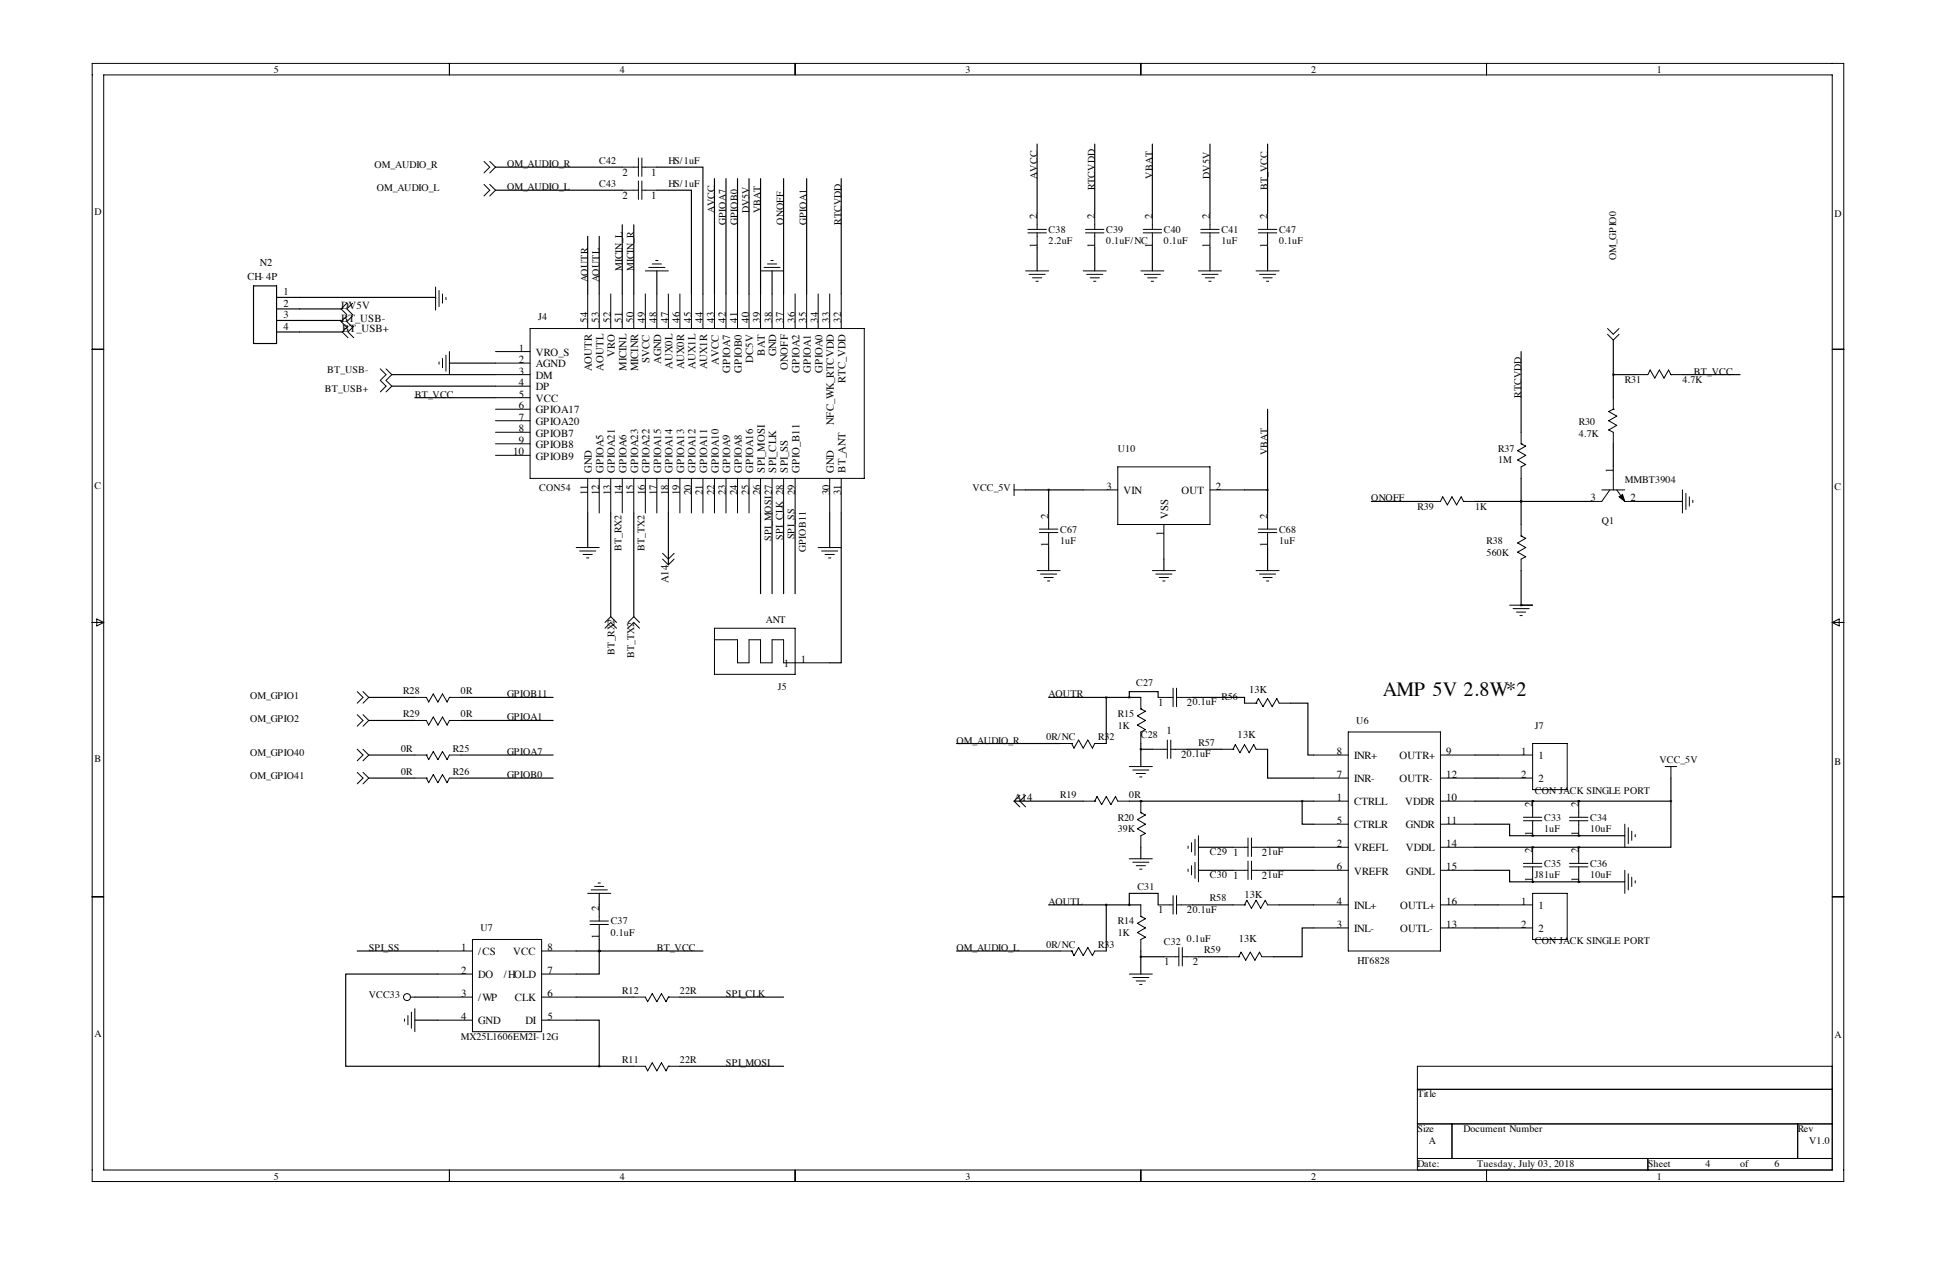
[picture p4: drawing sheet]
<svg xmlns="http://www.w3.org/2000/svg" width="432mm" height="279mm" viewBox="0 0 432 279" stroke-linecap="round" stroke-linejoin="round" font-family="sans-serif">
<g fill="none" stroke="#000" stroke-width=".22">
<path d="M20.3 14h386.1v246.3h-386.1zM22.9 16.5h381v241.3h-381zM99.1 14v2.5M175.3 14v2.5M251.5 14v2.5M327.7 14v2.5M106.7 35.6l1.2 1.2-1.2 1.3M107.9 35.6l1.3 1.2-1.3 1.3M137.2 36.8h3.5M140.7 34.8v4.1M140.7 39.9v4M141.5 34.8v4.1"/>
<path d="M141.5 39.9v4M141.5 36.8h3.3M106.7 40.6l1.2 1.3-1.2 1.3M107.9 40.6l1.3 1.3-1.3 1.3M137.2 41.9h3.5M141.5 41.9h3.3M142.2 59.7h5.1M143 58.9h3.6M143.8 58.2h2M144.5 57.4h.5M167.6 59.7h5.1M168.4 58.9h3.6"/>
<path d="M169.2 58.2h2M169.9 57.4h.5M226.1 59.7h5M226.6 51.3h4M226.6 50.5h4M228.6 47v3.5M228.6 51.3v3.3M238.8 59.7h5M239.3 51.3h4M239.3 50.5h4M241.3 47v3.5M241.3 51.3v3.3"/>
<path d="M251.5 59.7h5M252 51.3h4M252 50.5h4M254 47v3.5M254 51.3v3.3M264.2 59.7h5M264.7 51.3h4M264.7 50.5h4M266.7 47v3.5M266.7 51.3v3.3M276.9 59.7h5M277.4 51.3h4"/>
<path d="M277.4 50.5h4M279.4 47v3.5M279.4 51.3v3.3M20.3 77h2.6M76.5 69.6l-1.3 1.3 1.3 1.2M76.5 66.8l-1.3 1.3 1.3 1.2M76.7 71.9l-1.3 1.3 1.3 1.2M77.7 69.6l-1.2 1.3 1.2 1.2M77.7 66.8l-1.2 1.3 1.2 1.2M78 71.9l-1.3 1.3 1.3 1.2M96 63.2v5.1M96.8 64v3.6"/>
<path d="M96.8 79.8v.5M97.5 64.8v2M97.5 79v2M98.3 65.5v.5M98.3 78.2v3.6M99.1 77.5v5M109.2 77.5h7.6M116.8 72.4h73.7v33h-73.7zM129.5 64.8v7.6M132.1 64.8v7.6M134.6 64.8v7.6M137.2 64.8v7.6"/>
<path d="M139.7 64.8v7.6M142.2 64.8v7.6M144.8 64.8v7.6M147.3 64.8v7.6M149.9 64.8v7.6M152.4 64.8v7.6M154.9 64.8v7.6M157.5 64.8v7.6M160 64.8v7.6M162.6 64.8v7.6M165.1 64.8v7.6M167.6 64.8v7.6"/>
<path d="M170.2 64.8v7.6M172.7 64.8v7.6M175.3 64.8v7.6M177.8 64.8v7.6M180.3 64.8v7.6M182.9 64.8v7.6M185.4 64.8v7.6M226.8 60.5h3.6M227.6 61.2h2M228.3 62h.6M239.5 60.5h3.6M240.3 61.2h2"/>
<path d="M241 62h.6M252.2 60.5h3.6M253 61.2h2M253.7 62h.6M264.9 60.5h3.6M265.7 61.2h2M266.4 62h.6M277.6 60.5h3.6M278.4 61.2h2M279.1 62h.6M354.3 73.7l1.3 1.2 1.3-1.2M354.3 72.4l1.3 1.3 1.3-1.3"/>
<path d="M403.9 77h2.5M83.8 81.3l1.3 1.2-1.3 1.3 1.3 1.3-1.3 1.3M85.1 81.3l1.3 1.2-1.3 1.3 1.3 1.3-1.3 1.3M109.2 82.5h7.6M109.2 80h7.6M109.2 85.1h7.6M109.2 87.6h7.6M109.2 90.2h7.6M109.2 92.7h7.6M109.2 95.2h7.6M109.2 97.8h7.6M335.3 97.8h.1"/>
<path d="M335.3 97.8l1 .5-1.8 1 1.8 1-1.8 1 1.8 1.1-1 .5v2.5M335.3 95.2v2.6M355.6 90.2h.1M355.6 87.6v2.6M355.6 90.2l-1 .5 1.8 1-1.8 1 1.8 1-1.8 1 1 .5v2.6M360.7 82.5h2.5l.5-1 1 1.8 1.1-1.8 1 1.8 1-1.8 .5 1M368.3 82.5h.1M368.3 82.5h2.5M109.2 100.3h7.6M129.5 105.4v7.6M132.1 105.4v7.6M134.6 105.4v7.6"/>
<path d="M137.2 105.4v7.6M139.7 105.4v7.6M142.2 105.4v7.6M144.8 105.4v7.6M147.3 105.4v7.6M149.9 105.4v7.6M152.4 105.4v7.6M154.9 105.4v7.6M157.5 105.4v7.6M160 105.4v7.6M162.6 105.4v7.6M165.1 105.4v7.6"/>
<path d="M167.6 105.4v7.6M170.2 105.4v7.6M172.7 105.4v7.6M175.3 105.4v7.6M182.9 105.4v7.6M185.4 105.4v7.6M223.5 107.9h2.6M223.5 106.7v2.5M229.1 117.3h4.1M229.1 116.6h4.1M231.1 113v3.6M231.1 117.3v3.4"/>
<path d="M238.8 107.9h7.6M246.4 102.9h20.3v12.7h-20.3zM256.5 115.6v7.6M266.7 107.9h7.6M277.4 117.3h4M277.4 116.6h4M279.4 113v3.6M279.4 117.3v3.4M315 110.5h2.5l.5-1 1 1.8 1-1.8 1.1 1.8 1-1.8 .5 1M322.6 110.5h.1M322.6 110.5h2.5M335.3 118.1h.1"/>
<path d="M335.3 115.6v2.5M335.3 118.1l1 .5-1.8 1 1.8 1.1-1.8 1 1.8 1-1 .5v2.5M353.1 107.9h5M354.8 107.9l-1.7 2.6h-2.6M355.6 102.9v5M356.4 107.9l1.7 2.6h2.6M370.8 107.9v5.1M371.6 108.7v3.6M372.4 109.5v2M373.1 110.2v.5M20.3 137.2h2.6M21.3 136.4l1.6 .8-1.6 .7z"/>
<path d="M127 120.7h5.1M127.8 121.4h3.5M128.5 122.2h2.1M129.3 122.9h.5M133.3 137.2l1.3-1.3 1.3 1.3M133.3 138.4l1.3-1.2 1.3 1.2M138.4 137.2l1.3-1.3 1.3 1.3M138.4 138.4l1.3-1.2 1.3 1.2M146 121.9l1.3 1.3 1.3-1.3M146 123.2l1.3 1.3 1.3-1.3M157.5 138.4h17.8v10.2h-17.8zM180.3 120.7h5.1"/>
<path d="M181.1 121.4h3.6M181.9 122.2h2M182.6 122.9h.5M228.6 125.7h5.1M229.4 126.5h3.5M230.1 127.3h2.1M230.9 128h.5M254 125.7h5.1M254.8 126.5h3.5M255.5 127.3h2.1M256.3 128h.5M276.9 125.7h5"/>
<path d="M277.6 126.5h3.6M278.4 127.3h2M279.1 128h.6M332.7 133.3h5.1M333.5 134.1h3.6M334.3 134.9h2M335 135.6h.5M403.9 137.2h2.5M403.9 137.2l1.5-.8v1.5zM78.7 152.4l1.3 1.3-1.3 1.2M78.7 157.5l1.3 1.3-1.3 1.2M80 152.4l1.3 1.3-1.3 1.2"/>
<path d="M80 157.5l1.3 1.3-1.3 1.2M91.4 158.8h2.6l.5 1 1-1.8 1 1.8 1-1.8 1.1 1.8 .5-1M91.4 153.7h2.6l.5 1 1-1.8 1 1.8 1-1.8 1.1 1.8 .5-1M99.1 158.8h.1M99.1 153.7h.1M99.1 158.8h2.5M99.1 153.7h2.5M157.5 141h5.1v5h2.5v-5h2.5v5h2.6v-5h2.5v5h10.2M251.5 156.2h.1M251.5 153.7v2.5M251.5 156.2l1 .5-1.8 1 1.8 1.1-1.8 1 1.8 1-1 .5v2.5M255.3 153.7h3.3"/>
<path d="M258.6 151.6v4.1M259.3 153.7h3.6M259.3 151.6v4.1M274.3 154.9h2.6M276.9 154.9h.1M276.9 154.9l.5-1 1 1.8 1-1.8 1 1.8 1-1.8 .5 1h2.6M78.7 165.1l1.3 1.3-1.3 1.2M78.7 170.2l1.3 1.2-1.3 1.3M80 165.1l1.3 1.3-1.3 1.2M80 170.2l1.3 1.2-1.3 1.3M91.4 166.4h2.6M91.4 171.4h2.6"/>
<path d="M94 166.4h.1M94 171.4h.1M94 166.4l.5 1 1-1.8 1 1.8 1-1.8 1.1 1.8 .5-1h2.5M94 171.4l.5 1.1 1-1.8 1 1.8 1-1.8 1.1 1.8 .5-1.1h2.5M224.8 175.3l-1.3 1.2 1.3 1.3M226.1 175.3l-1.3 1.2 1.3 1.3M233.7 163.8h2.5M236.2 163.8h.1M236.2 163.8l.5 1 1-1.7 1.1 1.7 1-1.7 1 1.7 .5-1h2.5M238.8 176.5h2.5M241.3 176.5h.1M241.3 176.5l.5-1 1 1.8 1-1.8 1.1 1.8 1-1.8 .5 1h2.5"/>
<path d="M248.9 168.9h5.1M249.7 169.7h3.5M250.4 170.4h2.1M251.2 171.2h.5M251.5 179.1h.1M251.5 176.5v2.6M251.5 179.1l1 .5-1.8 1 1.8 1-1.8 1 1.8 1-1 .5v2.6M254 165.1h3.3M257.3 163.1v4M258.1 165.1h3.5M258.1 163.1v4M269.2 165.1h2.6"/>
<path d="M271.8 165.1h.1M271.8 165.1l.5-1 1 1.8 1-1.8 1 1.8 1.1-1.8 .5 1h2.5M289.6 166.4h7.6M289.6 171.4h7.6M289.6 176.5h7.6M297.2 161.3h20.3v48.2h-20.3zM317.5 166.4h7.6M317.5 171.4h7.6M317.5 176.5h7.6M330.2 166.4h7.6M330.2 171.4h7.6M337.8 163.8h7.6v10.2h-7.6z"/>
<path d="M337.8 176.5v3.6M348 176.5v3.6M367 168.9h2.6M368.3 168.9v2.5M20.3 197.6h2.6M129.5 196.8h5.1M130.3 196.1h3.6M131.1 195.3h2M131.8 194.6h.5M132.1 199.4v3.5M248.9 189.2h5.1M249.7 190h3.5"/>
<path d="M250.4 190.8h2.1M251.2 191.5h.5M251.5 199.4v2.5M255.3 199.4h3.3M258.6 197.4v4M259.3 199.4h3.6M259.3 197.4v4M261.9 186.4v.5M261.9 191.5v.5M262.6 185.7v2M262.6 190.8v2M263.4 184.9v3.6"/>
<path d="M263.4 190v3.5M264.2 184.1v10.2M271.8 186.7h3.3M271.8 191.8h3.3M271.8 199.4h2.5M274.3 199.4h.1M274.3 199.4l.5-1 1 1.8 1.1-1.8 1 1.8 1-1.8 .5 1h2.5M275.1 184.7v4M275.1 189.7v4.1M275.8 186.7h3.6M275.8 191.8h3.6M275.8 184.7v4"/>
<path d="M275.8 189.7v4.1M289.6 181.6h7.6M289.6 186.7h7.6M289.6 191.8h7.6M289.6 199.4h7.6M317.5 181.6h7.6M317.5 186.7h7.6M317.5 191.8h7.6M317.5 199.4h7.6M330.2 199.4h7.6M335.8 180.8h4.1M335.8 180.1h4.1"/>
<path d="M335.8 191h4.1M335.8 190.2h4.1M337.8 180.8v3.3M337.8 186.7v3.5M337.8 191v3.3M337.8 196.8h7.6v10.2h-7.6zM345.9 180.8h4.1M345.9 180.1h4.1M345.9 191h4.1M345.9 190.2h4.1M348 180.8v3.3M348 186.7v3.5"/>
<path d="M348 191v3.3M358.1 181.6v5.1M358.1 191.8v5M358.9 182.4v3.5M358.9 192.5v3.6M359.7 183.1v2.1M359.7 193.3v2M360.4 183.9v.5M360.4 194.1v.5M403.9 197.6h2.5M90.4 219.7h1M96.5 209.5h7.6"/>
<path d="M96.5 214.6h7.6M96.5 219.7h7.6M104.1 207h15.3v20.3h-15.3zM119.4 209.5h7.6M119.4 214.6h7.6M119.4 219.7h7.6M130 203.7h4.1M130 202.9h4.1M132.1 203.7v3.3M139.7 219.7h2.5l.5 1 1.1-1.8 1 1.8 1-1.8 1 1.8 .5-1M147.3 219.7h.1M147.3 219.7h2.6"/>
<path d="M233.7 209.5h2.5M236.2 209.5h.1M236.2 209.5l.5 1.1 1-1.8 1.1 1.8 1-1.8 1 1.8 .5-1.1h2.5M248.9 214.6h5.1M249.7 215.4h3.5M250.4 216.2h2.1M251.2 216.9h.5M251.5 201.9h.1M251.5 201.9l1 .5-1.8 1.1 1.8 1-1.8 1 1.8 1-1 .5v2.5M256.5 210.8h3.3M259.8 208.8v4.1M260.6 210.8h3.6"/>
<path d="M260.6 208.8v4.1M270.5 210.8h2.5M273 210.8h.1M273 210.8l.6-1 1 1.8 1-1.8 1 1.8 1-1.8 .5 1h2.6M289.6 204.5h7.6M317.5 204.5h7.6M330.2 204.5h7.6M89.2 224.5v.5M89.9 223.8v2M90.7 223v3.6M91.4 222.2v5.1M96.5 224.8h7.6"/>
<path d="M119.4 224.8h7.6M139.7 234.9h2.5l.5 1.1 1.1-1.8 1 1.8 1-1.8 1 1.8 .5-1.1M147.3 234.9h.1M147.3 234.9h2.6M403.9 234.9h-91.5v22.9M99.1 257.8v2.5M175.3 257.8v2.5M251.5 257.8v2.5M312.4 240h91.5M312.4 247.6h91.5M312.4 255.3h91.5M320 247.6v7.7"/>
<path d="M327.7 257.8v2.5M363.2 255.3v2.5M396.2 247.6v7.7"/>
<circle cx="89.7" cy="219.7" r=".76"/>
</g>
<path d="M356.9 109.5l.7-.5 .5 1.5z" fill="#000" stroke="#000" stroke-width=".22"/>
<g fill="none" stroke="#000" stroke-width=".25">
<path d="M109.2 36.8h28M144.8 36.8h10.1v28M157.5 39.4v25.4M160 39.4v25.4M162.6 39.4v25.4M165.1 39.4v25.4M167.6 39.4v25.4M172.7 39.4v25.4M177.8 39.4v25.4M185.4 39.4v25.4M228.6 31.8v15.2M241.3 31.8v15.2"/>
<path d="M254 31.8v15.2M266.7 31.8v15.2M279.4 31.8v15.2M109.2 41.9h28M129.5 52.1v12.7M132.1 52.1v12.7M137.2 49.5v15.3M139.7 49.5v15.3M144.8 41.9h7.6v22.9M144.8 59.7v5.1M170.2 59.7v5.1M228.6 54.6v5.1"/>
<path d="M241.3 54.6v5.1M254 54.6v5.1M266.7 54.6v5.1M279.4 54.6v5.1M55.9 63h5.1v12.7h-5.1zM61 70.6h14.2v.3M61 65.5h35v.3M61 68.1h14.2M61 73.2h14.4M335.3 77.5v17.7M355.6 74.9v12.7M86.4 82.5h22.8"/>
<path d="M86.4 85.1h22.8M91.4 87.6h17.8M99.1 80h10.1M279.4 90.2v22.8M355.6 97.8v5.1M355.6 82.5h5.1M370.8 82.5h12.7M129.5 113v7.7M134.6 113v22.9M139.7 113v22.9M147.3 113v11.5M167.6 113v17.8"/>
<path d="M170.2 113v17.8M172.7 113v17.8M175.3 113v17.8M182.9 113v7.7M185.4 113v33h-2.5M226.1 107.9h12.7M231.1 107.9v5.1M274.3 107.9h5.1M302.3 110.5h12.7M325.1 110.5h25.4M335.3 110.5h.1M335.3 105.4v10.2"/>
<path d="M360.7 110.5h10.1M231.1 120.7v5M256.5 123.2v2.5M279.4 120.7v5M335.3 133.3h.1M335.3 125.7v7.6M335.3 133.3h2.5M81.3 158.8h10.1M81.3 153.7h10.1M101.6 158.8h20.3M101.6 153.7h20.3M231.1 153.7h20.4"/>
<path d="M243.8 153.7v10.1M248.9 153.7v-1.3h6.4v1.3M262.9 153.7h11.4v1.2M284.5 154.9h3.8v11.5h1.3M81.3 171.4h10.1M81.3 166.4h10.1M101.6 171.4h20.3M101.6 166.4h20.3M210.8 163.8h22.9M223.5 176.5h15.3M248.9 176.5h40.7M251.5 176.5h.1"/>
<path d="M251.5 163.8v5.1M251.5 165.1h2.5M261.6 165.1h7.6M279.4 165.1v6.3h10.2M287 176.5v5.1h2.6M325.1 171.4h5.1M325.1 166.4h5.1M325.1 176.5h43.2M337.8 176.5h.1M348 176.5h.1M368.3 176.5v10.2h-20.3M368.3 171.4v5.1"/>
<path d="M132.1 196.8v2.6M231.1 199.4h20.4M243.8 199.4v10.1M248.9 199.4v-2.6h6.4v2.6M251.5 186.7v2.5M262.9 199.4h8.9M264.2 191.8h7.6M264.2 186.7h7.6M279.4 191.8h10.2M279.4 186.7h10.2M281.9 199.4h7.7M325.1 191.8h7.6v2.5h5.1"/>
<path d="M325.1 181.6h7.6v2.5h5.1M325.1 199.4h5.1M325.1 186.7h22.9M337.8 194.3h.1M337.8 186.7h.1M337.8 184.1h.1M337.8 194.3h20.3M337.8 184.1h20.3M348 194.3h.1M348 186.7h.1M348 184.1h.1M78.7 209.5h17.8"/>
<path d="M91.4 219.7h5.1M96.5 214.6h-20.3v20.3h55.9M127 219.7h12.7M127 209.5h27.9M132.1 209.5v5.1h-5.1M132.1 209.5h.1M132.1 207v2.5M149.9 219.7h22.8M210.8 209.5h22.9M251.5 209.5v5.1M251.5 210.8h5M264.2 210.8h6.3"/>
<path d="M289.6 204.5h-2.6v6.3h-6.3M325.1 204.5h5.1M91.4 224.8h5.1M127 224.8h5.1v10.1M132.1 234.9h7.6M149.9 234.9h22.8"/>
</g>
<path d="M251.4 176.5a.05 .05 0 0 0 .1 0 .05 .05 0 0 0-.1 0zM243.8 199.4a.05 .05 0 0 0 .1 0 .05 .05 0 0 0-.1 0zM243.8 153.7a.05 .05 0 0 0 .1 0 .05 .05 0 0 0-.1 0zM231.1 108a.05 .05 0 0 0 .1 0 .05 .05 0 0 0-.1 0zM251.4 165.1a.05 .05 0 0 0 .1 0 .05 .05 0 0 0-.1 0zM251.4 210.8a.05 .05 0 0 0 .1 0 .05 .05 0 0 0-.1 0z" fill="#000" stroke="#000" stroke-width=".51"/>
<text font-size="4.4" x="304.8" y="153.4">AMP 5V 2.8W*2</text>
<g font-size="2.4">
<text x="137.2" y="38.7">2</text>
<text x="143.5" y="38.7">1</text>
<text x="137.2" y="43.8">2</text>
<text x="143.5" y="43.8">1</text>
<text x="228.6" y="48.3" transform="rotate(-90 228.6 48.3)">2</text>
<text x="241.3" y="48.3" transform="rotate(-90 241.3 48.3)">2</text>
<text x="254" y="48.3" transform="rotate(-90 254 48.3)">2</text>
<text x="266.7" y="48.3" transform="rotate(-90 266.7 48.3)">2</text>
<text x="279.4" y="48.3" transform="rotate(-90 279.4 48.3)">2</text>
<text x="228.6" y="54.6" transform="rotate(-90 228.6 54.6)">1</text>
<text x="241.3" y="54.6" transform="rotate(-90 241.3 54.6)">1</text>
<text x="254" y="54.6" transform="rotate(-90 254 54.6)">1</text>
<text x="266.7" y="54.6" transform="rotate(-90 266.7 54.6)">1</text>
<text x="279.4" y="54.6" transform="rotate(-90 279.4 54.6)">1</text>
<text x="75.2" y="70.9">BT_USB-</text>
<text x="75.2" y="68.1">DV5V</text>
<text x="129.5" y="71.1" transform="rotate(-90 129.5 71.1)">54</text>
<text x="132.1" y="71.1" transform="rotate(-90 132.1 71.1)">53</text>
<text x="134.6" y="71.1" transform="rotate(-90 134.6 71.1)">52</text>
<text x="137.2" y="71.1" transform="rotate(-90 137.2 71.1)">51</text>
<text x="139.7" y="71.1" transform="rotate(-90 139.7 71.1)">50</text>
<text x="142.2" y="71.1" transform="rotate(-90 142.2 71.1)">49</text>
<text x="144.8" y="71.1" transform="rotate(-90 144.8 71.1)">48</text>
<text x="147.3" y="71.1" transform="rotate(-90 147.3 71.1)">47</text>
<text x="149.9" y="71.1" transform="rotate(-90 149.9 71.1)">46</text>
<text x="152.4" y="71.1" transform="rotate(-90 152.4 71.1)">45</text>
<text x="154.9" y="71.1" transform="rotate(-90 154.9 71.1)">44</text>
<text x="157.5" y="71.1" transform="rotate(-90 157.5 71.1)">43</text>
<text x="160" y="71.1" transform="rotate(-90 160 71.1)">42</text>
<text x="162.6" y="71.1" transform="rotate(-90 162.6 71.1)">41</text>
<text x="165.1" y="71.1" transform="rotate(-90 165.1 71.1)">40</text>
<text x="167.6" y="71.1" transform="rotate(-90 167.6 71.1)">39</text>
<text x="170.2" y="71.1" transform="rotate(-90 170.2 71.1)">38</text>
<text x="172.7" y="71.1" transform="rotate(-90 172.7 71.1)">37</text>
<text x="175.3" y="71.1" transform="rotate(-90 175.3 71.1)">36</text>
<text x="177.8" y="71.1" transform="rotate(-90 177.8 71.1)">35</text>
<text x="180.3" y="71.1" transform="rotate(-90 180.3 71.1)">34</text>
<text x="182.9" y="71.1" transform="rotate(-90 182.9 71.1)">33</text>
<text x="185.4" y="71.1" transform="rotate(-90 185.4 71.1)">32</text>
<text x="75.4" y="73.2">BT_USB+</text>
<text x="114.3" y="77.5">1</text>
<text x="114.3" y="80">2</text>
<text x="114.3" y="82.5">3</text>
<text x="118.1" y="78.4">VRO_S</text>
<text x="118.1" y="80.9">AGND</text>
<text x="118.1" y="83.5">DM</text>
<text x="130.5" y="81.8" transform="rotate(-90 130.5 81.8)">AOUTR</text>
<text x="133" y="81.7" transform="rotate(-90 133 81.7)">AOUTL</text>
<text x="135.6" y="78.7" transform="rotate(-90 135.6 78.7)">VRO</text>
<text x="138.1" y="81.7" transform="rotate(-90 138.1 81.7)">MICINL</text>
<text x="140.6" y="81.8" transform="rotate(-90 140.6 81.8)">MICINR</text>
<text x="143.2" y="80" transform="rotate(-90 143.2 80)">SVCC</text>
<text x="145.7" y="80.2" transform="rotate(-90 145.7 80.2)">AGND</text>
<text x="148.3" y="81.3" transform="rotate(-90 148.3 81.3)">AUX0L</text>
<text x="150.8" y="81.4" transform="rotate(-90 150.8 81.4)">AUX0R</text>
<text x="153.3" y="81.3" transform="rotate(-90 153.3 81.3)">AUX1L</text>
<text x="155.9" y="81.4" transform="rotate(-90 155.9 81.4)">AUX1R</text>
<text x="158.4" y="80.3" transform="rotate(-90 158.4 80.3)">AVCC</text>
<text x="161" y="82.1" transform="rotate(-90 161 82.1)">GPIOA7</text>
<text x="163.5" y="82.1" transform="rotate(-90 163.5 82.1)">GPIOB0</text>
<text x="166" y="79.9" transform="rotate(-90 166 79.9)">DC5V</text>
<text x="168.6" y="78.4" transform="rotate(-90 168.6 78.4)">BAT</text>
<text x="171.1" y="78.6" transform="rotate(-90 171.1 78.6)">GND</text>
<text x="173.7" y="81.5" transform="rotate(-90 173.7 81.5)">ONOFF</text>
<text x="176.2" y="82.1" transform="rotate(-90 176.2 82.1)">GPIOA2</text>
<text x="178.7" y="82.1" transform="rotate(-90 178.7 82.1)">GPIOA1</text>
<text x="181.3" y="82.1" transform="rotate(-90 181.3 82.1)">GPIOA0</text>
<text x="114.3" y="85.1">4</text>
<text x="114.3" y="87.6">5</text>
<text x="118.1" y="86">DP</text>
<text x="118.1" y="88.6">VCC</text>
<text x="186.4" y="84.4" transform="rotate(-90 186.4 84.4)">RTC_VDD</text>
<text x="114.3" y="90.2">6</text>
<text x="114.3" y="92.7">7</text>
<text x="114.3" y="95.2">8</text>
<text x="118.1" y="91.1">GPIOA17</text>
<text x="118.1" y="93.6">GPIOA20</text>
<text x="183.8" y="93.6" transform="rotate(-90 183.8 93.6)">NFC_WK_RTCVDD</text>
<text x="113.1" y="100.3">10</text>
<text x="114.3" y="97.8">9</text>
<text x="118.1" y="96.2">GPIOB7</text>
<text x="118.1" y="98.7">GPIOB8</text>
<text x="118.1" y="101.3">GPIOB9</text>
<text x="130.5" y="104.1" transform="rotate(-90 130.5 104.1)">GND</text>
<text x="133" y="104.1" transform="rotate(-90 133 104.1)">GPIOA5</text>
<text x="135.6" y="104.1" transform="rotate(-90 135.6 104.1)">GPIOA21</text>
<text x="138.1" y="104.1" transform="rotate(-90 138.1 104.1)">GPIOA6</text>
<text x="140.6" y="104.1" transform="rotate(-90 140.6 104.1)">GPIOA23</text>
<text x="143.2" y="104.1" transform="rotate(-90 143.2 104.1)">GPIOA22</text>
<text x="145.7" y="104.1" transform="rotate(-90 145.7 104.1)">GPIOA15</text>
<text x="148.3" y="104.1" transform="rotate(-90 148.3 104.1)">GPIOA14</text>
<text x="150.8" y="104.1" transform="rotate(-90 150.8 104.1)">GPIOA13</text>
<text x="153.3" y="104.1" transform="rotate(-90 153.3 104.1)">GPIOA12</text>
<text x="155.9" y="104.1" transform="rotate(-90 155.9 104.1)">GPIOA11</text>
<text x="158.4" y="104.1" transform="rotate(-90 158.4 104.1)">GPIOA10</text>
<text x="161" y="104.1" transform="rotate(-90 161 104.1)">GPIOA9</text>
<text x="163.5" y="104.1" transform="rotate(-90 163.5 104.1)">GPIOA8</text>
<text x="166" y="104.1" transform="rotate(-90 166 104.1)">GPIOA16</text>
<text x="168.6" y="104.1" transform="rotate(-90 168.6 104.1)">SPI_MOSI</text>
<text x="171.1" y="104.1" transform="rotate(-90 171.1 104.1)">SPI_CLK</text>
<text x="173.7" y="104.1" transform="rotate(-90 173.7 104.1)">SPI_SS</text>
<text x="176.2" y="104.1" transform="rotate(-90 176.2 104.1)">GPIO_B11</text>
<text x="183.8" y="104.1" transform="rotate(-90 183.8 104.1)">GND</text>
<text x="186.4" y="104.1" transform="rotate(-90 186.4 104.1)">BT_ANT</text>
<text x="243.9" y="107.9">3</text>
<text x="268" y="107.9">2</text>
<text x="355.6" y="104.1" transform="rotate(-90 355.6 104.1)">1</text>
<text x="129.5" y="109.1" transform="rotate(-90 129.5 109.1)">11</text>
<text x="132.1" y="109.1" transform="rotate(-90 132.1 109.1)">12</text>
<text x="134.6" y="109.1" transform="rotate(-90 134.6 109.1)">13</text>
<text x="137.2" y="109.1" transform="rotate(-90 137.2 109.1)">14</text>
<text x="139.7" y="109.1" transform="rotate(-90 139.7 109.1)">15</text>
<text x="142.2" y="109.1" transform="rotate(-90 142.2 109.1)">16</text>
<text x="144.8" y="109.1" transform="rotate(-90 144.8 109.1)">17</text>
<text x="147.3" y="109.1" transform="rotate(-90 147.3 109.1)">18</text>
<text x="149.9" y="109.1" transform="rotate(-90 149.9 109.1)">19</text>
<text x="152.4" y="109.1" transform="rotate(-90 152.4 109.1)">20</text>
<text x="154.9" y="109.1" transform="rotate(-90 154.9 109.1)">21</text>
<text x="157.5" y="109.1" transform="rotate(-90 157.5 109.1)">22</text>
<text x="160" y="109.1" transform="rotate(-90 160 109.1)">23</text>
<text x="162.6" y="109.1" transform="rotate(-90 162.6 109.1)">24</text>
<text x="165.1" y="109.1" transform="rotate(-90 165.1 109.1)">25</text>
<text x="167.6" y="109.1" transform="rotate(-90 167.6 109.1)">26</text>
<text x="175.3" y="109.1" transform="rotate(-90 175.3 109.1)">29</text>
<text x="182.9" y="109.1" transform="rotate(-90 182.9 109.1)">30</text>
<text x="185.4" y="109.1" transform="rotate(-90 185.4 109.1)">31</text>
<text x="247.6" y="108.9">VIN</text>
<text x="260.4" y="108.9">OUT</text>
<text x="350.6" y="110.5">3</text>
<text x="359.4" y="110.5">2</text>
<text x="231.1" y="114.3" transform="rotate(-90 231.1 114.3)">2</text>
<text x="256.5" y="118.1" transform="rotate(-90 256.5 118.1)">1</text>
<text x="257.5" y="114.3" transform="rotate(-90 257.5 114.3)">VSS</text>
<text x="279.4" y="114.3" transform="rotate(-90 279.4 114.3)">2</text>
<text x="231.1" y="120.6" transform="rotate(-90 231.1 120.6)">1</text>
<text x="279.4" y="120.6" transform="rotate(-90 279.4 120.6)">1</text>
<text x="147.3" y="128.5" transform="rotate(-90 147.3 128.5)">A14</text>
<text x="172.8" y="147">1</text>
<text x="176.5" y="146">1</text>
<text x="255.3" y="155.5">1</text>
<text x="261.6" y="155.5">20.1uF</text>
<text x="257.1" y="161.6">1</text>
<text x="260.3" y="167">20.1uF</text>
<text x="294.7" y="166.4">8</text>
<text x="298.4" y="167.3">INR+</text>
<text x="308.5" y="167.3">OUTR+</text>
<text x="318.8" y="166.4">9</text>
<text x="335.3" y="166.4">1</text>
<text x="339.1" y="167.3">1</text>
<text x="294.7" y="171.4">7</text>
<text x="298.4" y="172.4">INR-</text>
<text x="308.5" y="172.4">OUTR-</text>
<text x="318.8" y="171.4">12</text>
<text x="335.3" y="171.4">2</text>
<text x="339.1" y="172.4">2</text>
<text x="223.5" y="176.5">A14</text>
<text x="294.7" y="176.5">1</text>
<text x="298.4" y="177.5">CTRLL</text>
<text x="309.7" y="177.5">VDDR</text>
<text x="318.8" y="176.5">10</text>
<text x="337.8" y="177.8" transform="rotate(-90 337.8 177.8)">2</text>
<text x="348" y="177.8" transform="rotate(-90 348 177.8)">2</text>
<text x="294.7" y="181.6">5</text>
<text x="298.4" y="182.5">CTRLR</text>
<text x="309.8" y="182.5">GNDR</text>
<text x="318.8" y="181.6">11</text>
<text x="337.8" y="184.1" transform="rotate(-90 337.8 184.1)">1</text>
<text x="348" y="184.1" transform="rotate(-90 348 184.1)">1</text>
<text x="271.8" y="188.6">1</text>
<text x="278.1" y="188.6">21uF</text>
<text x="294.7" y="186.7">2</text>
<text x="294.7" y="191.8">6</text>
<text x="298.4" y="187.6">VREFL</text>
<text x="309.8" y="187.6">VDDL</text>
<text x="318.8" y="191.8">15</text>
<text x="318.8" y="186.7">14</text>
<text x="337.8" y="188" transform="rotate(-90 337.8 188)">2</text>
<text x="348" y="188" transform="rotate(-90 348 188)">2</text>
<text x="271.8" y="193.6">1</text>
<text x="278.1" y="193.6">21uF</text>
<text x="298.4" y="192.7">VREFR</text>
<text x="310" y="192.7">GNDL</text>
<text x="337.8" y="194.3" transform="rotate(-90 337.8 194.3)">1</text>
<text x="348" y="194.3" transform="rotate(-90 348 194.3)">1</text>
<text x="132.1" y="200.7" transform="rotate(-90 132.1 200.7)">2</text>
<text x="255.3" y="201.3">1</text>
<text x="261.6" y="201.3">20.1uF</text>
<text x="294.7" y="199.4">4</text>
<text x="298.4" y="200.3">INL+</text>
<text x="308.6" y="200.3">OUTL+</text>
<text x="318.8" y="199.4">16</text>
<text x="335.3" y="199.4">1</text>
<text x="339.1" y="200.3">1</text>
<text x="101.6" y="209.5">1</text>
<text x="120.6" y="209.5">8</text>
<text x="132.1" y="207" transform="rotate(-90 132.1 207)">1</text>
<text x="294.7" y="204.5">3</text>
<text x="298.4" y="205.4">INL-</text>
<text x="308.6" y="205.4">OUTL-</text>
<text x="318.8" y="204.5">13</text>
<text x="335.3" y="204.5">2</text>
<text x="339.1" y="205.4">2</text>
<text x="101.6" y="214.6">2</text>
<text x="105.4" y="210.5">/CS</text>
<text x="105.4" y="215.6">DO</text>
<text x="111" y="215.6">/HOLD</text>
<text x="113.1" y="210.5">VCC</text>
<text x="120.6" y="214.6">7</text>
<text x="256.6" y="212.7">1</text>
<text x="262.9" y="212.7">2</text>
<text x="101.6" y="219.7">3</text>
<text x="105.4" y="220.6">/WP</text>
<text x="113.5" y="220.6">CLK</text>
<text x="120.6" y="219.7">6</text>
<text x="101.6" y="224.8">4</text>
<text x="105.4" y="225.7">GND</text>
<text x="115.8" y="225.7">DI</text>
<text x="120.6" y="224.8">5</text>
</g>
<g font-size="2.3">
<text x="57.3" y="58.7">N2</text>
<text x="54.6" y="61.8">CH- 4P</text>
<text x="62.5" y="65">1</text>
<text x="62.5" y="67.6">2</text>
<text x="62.5" y="70.1">3</text>
<text x="62.5" y="72.6">4</text>
<text x="275.3" y="152.7">13K</text>
<text x="272.8" y="162.6">13K</text>
<text x="274.3" y="197.9">13K</text>
<text x="273" y="207.5">13K</text>
</g>
<g font-size="2.2">
<text x="60.4" y="16.1">5</text>
<text x="136.6" y="16.1">4</text>
<text x="212.8" y="16.1">3</text>
<text x="289" y="16.1">2</text>
<text x="365.2" y="16.1">1</text>
<text x="82.5" y="37.1">OM_AUDIO_R</text>
<text x="111.8" y="36.8">OM_AUDIO_R</text>
<text x="111.8" y="41.9">OM_AUDIO_L</text>
<text x="132.1" y="36.1">C42</text>
<text x="132.1" y="41.1">C43</text>
<text x="147.3" y="36.1">HS/1uF</text>
<text x="147.3" y="41.1">HS/1uF</text>
<text x="228.6" y="39.4" transform="rotate(-90 228.6 39.4)">AVCC</text>
<text x="241.3" y="41.9" transform="rotate(-90 241.3 41.9)">RTCVDD</text>
<text x="254" y="39.4" transform="rotate(-90 254 39.4)">VBAT</text>
<text x="266.7" y="39.4" transform="rotate(-90 266.7 39.4)">DV5V</text>
<text x="279.4" y="41.9" transform="rotate(-90 279.4 41.9)">BT_VCC</text>
<text x="20.8" y="47.3">D</text>
<text x="83.1" y="42.2">OM_AUDIO_L</text>
<text x="157.5" y="47" transform="rotate(-90 157.5 47)">AVCC</text>
<text x="165.1" y="47" transform="rotate(-90 165.1 47)">DV5V</text>
<text x="167.6" y="47" transform="rotate(-90 167.6 47)">VBAT</text>
<text x="404.4" y="47.9">D</text>
<text x="160" y="49.5" transform="rotate(-90 160 49.5)">GPIOA7</text>
<text x="162.6" y="49.5" transform="rotate(-90 162.6 49.5)">GPIOB0</text>
<text x="172.7" y="49.5" transform="rotate(-90 172.7 49.5)">ONOFF</text>
<text x="177.8" y="49.5" transform="rotate(-90 177.8 49.5)">GPIOA1</text>
<text x="185.4" y="49.5" transform="rotate(-90 185.4 49.5)">RTCVDD</text>
<text x="231.1" y="51.3">C38</text>
<text x="231.1" y="53.8">2.2uF</text>
<text x="243.8" y="51.3">C39</text>
<text x="243.8" y="53.8">0.1uF/NC</text>
<text x="256.5" y="51.3">C40</text>
<text x="256.5" y="53.8">0.1uF</text>
<text x="269.2" y="51.3">C41</text>
<text x="269.2" y="53.8">1uF</text>
<text x="281.9" y="51.3">C47</text>
<text x="281.9" y="53.8">0.1uF</text>
<text x="137.2" y="59.7" transform="rotate(-90 137.2 59.7)">MICIN_L</text>
<text x="139.7" y="59.7" transform="rotate(-90 139.7 59.7)">MICIN_R</text>
<text x="356.2" y="57.4" transform="rotate(-90 356.2 57.4)">OM_GPIO0</text>
<text x="129.5" y="62.2" transform="rotate(-90 129.5 62.2)">AOUTR</text>
<text x="132.1" y="62.2" transform="rotate(-90 132.1 62.2)">AOUTL</text>
<text x="118.6" y="70.6">J4</text>
<text x="72.1" y="82.3">BT_USB-</text>
<text x="373.4" y="82.5">BT_VCC</text>
<text x="71.6" y="86.4">BT_USB+</text>
<text x="91.4" y="87.6">BT_VCC</text>
<text x="335.3" y="87.6" transform="rotate(-90 335.3 87.6)">RTCVDD</text>
<text x="358.1" y="84.3">R31</text>
<text x="370.8" y="84.3">4.7K</text>
<text x="348" y="93.7">R30</text>
<text x="246.4" y="99.6">U10</text>
<text x="279.4" y="100.3" transform="rotate(-90 279.4 100.3)">VBAT</text>
<text x="330.2" y="99.6">R37</text>
<text x="348" y="96.2">4.7K</text>
<text x="20.8" y="107.8">C</text>
<text x="330.2" y="102.1">1M</text>
<text x="358.1" y="106.4">MMBT3904</text>
<text x="118.9" y="108.2">CON54</text>
<text x="214.4" y="108.2">VCC_5V</text>
<text x="302.3" y="110.5">ONOFF</text>
<text x="312.4" y="112.3">R39</text>
<text x="325.1" y="112.3">1K</text>
<text x="404.4" y="108.1">C</text>
<text x="170" y="119.1" transform="rotate(-90 170 119.1)">SPI_MOSI27</text>
<text x="172.6" y="118.9" transform="rotate(-90 172.6 118.9)">SPI_CLK 28</text>
<text x="175.1" y="118.8" transform="rotate(-90 175.1 118.8)">SPI_SS</text>
<text x="233.7" y="117.3">C67</text>
<text x="233.7" y="119.9">1uF</text>
<text x="281.9" y="117.3">C68</text>
<text x="281.9" y="119.9">1uF</text>
<text x="327.7" y="119.9">R38</text>
<text x="353.1" y="115.5">Q1</text>
<text x="137" y="121.4" transform="rotate(-90 137 121.4)">BT_RX2</text>
<text x="142.1" y="121.4" transform="rotate(-90 142.1 121.4)">BT_TX2</text>
<text x="177.6" y="121.6" transform="rotate(-90 177.6 121.6)">GPIOB11</text>
<text x="327.7" y="122.4">560K</text>
<text x="168.8" y="137.4">ANT</text>
<text x="135.5" y="144.2" transform="rotate(-90 135.5 144.2)">BT_RX2</text>
<text x="139.8" y="145" transform="rotate(-90 139.8 145)">BT_TX2</text>
<text x="55.1" y="153.9">OM_GPIO1</text>
<text x="88.9" y="152.9">R28</text>
<text x="101.6" y="152.9">0R</text>
<text x="111.8" y="153.7">GPIOB11</text>
<text x="171.5" y="152.1">J5</text>
<text x="231.1" y="153.7">AOUTR</text>
<text x="250.4" y="151.1">C27</text>
<text x="269.2" y="154.2">R56</text>
<text x="55.1" y="159">OM_GPIO2</text>
<text x="88.9" y="158">R29</text>
<text x="101.6" y="158">0R</text>
<text x="111.8" y="158.8">GPIOA1</text>
<text x="246.4" y="158">R15</text>
<text x="246.4" y="160.5">1K</text>
<text x="299" y="159.5">U6</text>
<text x="338.3" y="160.5">J7</text>
<text x="20.8" y="168">B</text>
<text x="55.1" y="166.6">OM_GPIO40</text>
<text x="88.4" y="165.6">0R</text>
<text x="99.8" y="165.6">R25</text>
<text x="111.8" y="166.4">GPIOA7</text>
<text x="210.8" y="163.8">OM_AUDIO_R</text>
<text x="230.6" y="163.1">0R/NC</text>
<text x="242.1" y="163.1">R32</text>
<text x="251.5" y="162.6">C28</text>
<text x="264.2" y="164.3">R57</text>
<text x="55.1" y="171.7">OM_GPIO41</text>
<text x="88.4" y="170.7">0R</text>
<text x="99.8" y="170.7">R26</text>
<text x="111.8" y="171.4">GPIOB0</text>
<text x="365.8" y="168.1">VCC_5V</text>
<text x="404.4" y="168.5">B</text>
<text x="233.7" y="175.8">R19</text>
<text x="248.9" y="175.8">0R</text>
<text x="338.3" y="175">CON JACK SINGLE PORT</text>
<text x="246.4" y="180.8">R20</text>
<text x="246.4" y="183.4">39K</text>
<text x="340.4" y="180.8">C33</text>
<text x="340.4" y="183.4">1uF</text>
<text x="350.5" y="180.8">C34</text>
<text x="350.5" y="183.4">10uF</text>
<text x="266.7" y="188.5">C29</text>
<text x="340.4" y="191">C35</text>
<text x="350.5" y="191">C36</text>
<text x="250.7" y="196.1">C31</text>
<text x="266.7" y="193.5">C30</text>
<text x="338.3" y="193.5">J81uF</text>
<text x="350.5" y="193.5">10uF</text>
<text x="134.6" y="203.7">C37</text>
<text x="231.1" y="199.4">AOUTL</text>
<text x="246.4" y="203.7">R14</text>
<text x="266.7" y="198.6">R58</text>
<text x="81.3" y="209.5">SPI_SS</text>
<text x="105.9" y="205.2">U7</text>
<text x="134.6" y="206.2">0.1uF</text>
<text x="144.8" y="209.5">BT_VCC</text>
<text x="210.8" y="209.5">OM_AUDIO_L</text>
<text x="230.6" y="208.8">0R/NC</text>
<text x="242.1" y="208.8">R33</text>
<text x="246.4" y="206.2">1K</text>
<text x="256.5" y="208.3">C32</text>
<text x="261.6" y="207.5">0.1uF</text>
<text x="338.3" y="208">CON JACK SINGLE PORT</text>
<text x="265.4" y="210.1">R59</text>
<text x="299.2" y="212.3">HT6828</text>
<text x="81.3" y="220">VCC33</text>
<text x="137.2" y="218.9">R12</text>
<text x="149.9" y="218.9">22R</text>
<text x="160" y="219.7">SPI_CLK</text>
<text x="20.8" y="228.5">A</text>
<text x="101.6" y="229.1">MX25L1606EM2I- 12G</text>
<text x="404.4" y="228.7">A</text>
<text x="137.2" y="234.2">R11</text>
<text x="149.9" y="234.2">22R</text>
<text x="160" y="234.9">SPI_MOSI</text>
<text x="312.4" y="241.8">Title</text>
<text x="312.4" y="249.4">Size</text>
<text x="315" y="252">A</text>
<text x="322.6" y="249.4">Document Number</text>
<text x="396.2" y="249.4">Rev</text>
<text x="398.8" y="252">V1.0</text>
<text x="312.4" y="257">Date:</text>
<text x="325.6" y="257">Tuesday, July 03, 2018</text>
<text x="363.2" y="257">Sheet</text>
<text x="375.9" y="257">4</text>
<text x="383.5" y="257">of</text>
<text x="391.2" y="257">6</text>
<text x="60.4" y="259.9">5</text>
<text x="136.6" y="259.9">4</text>
<text x="212.8" y="259.9">3</text>
<text x="289" y="259.9">2</text>
<text x="365.2" y="259.9">1</text>
</g>
</svg>
